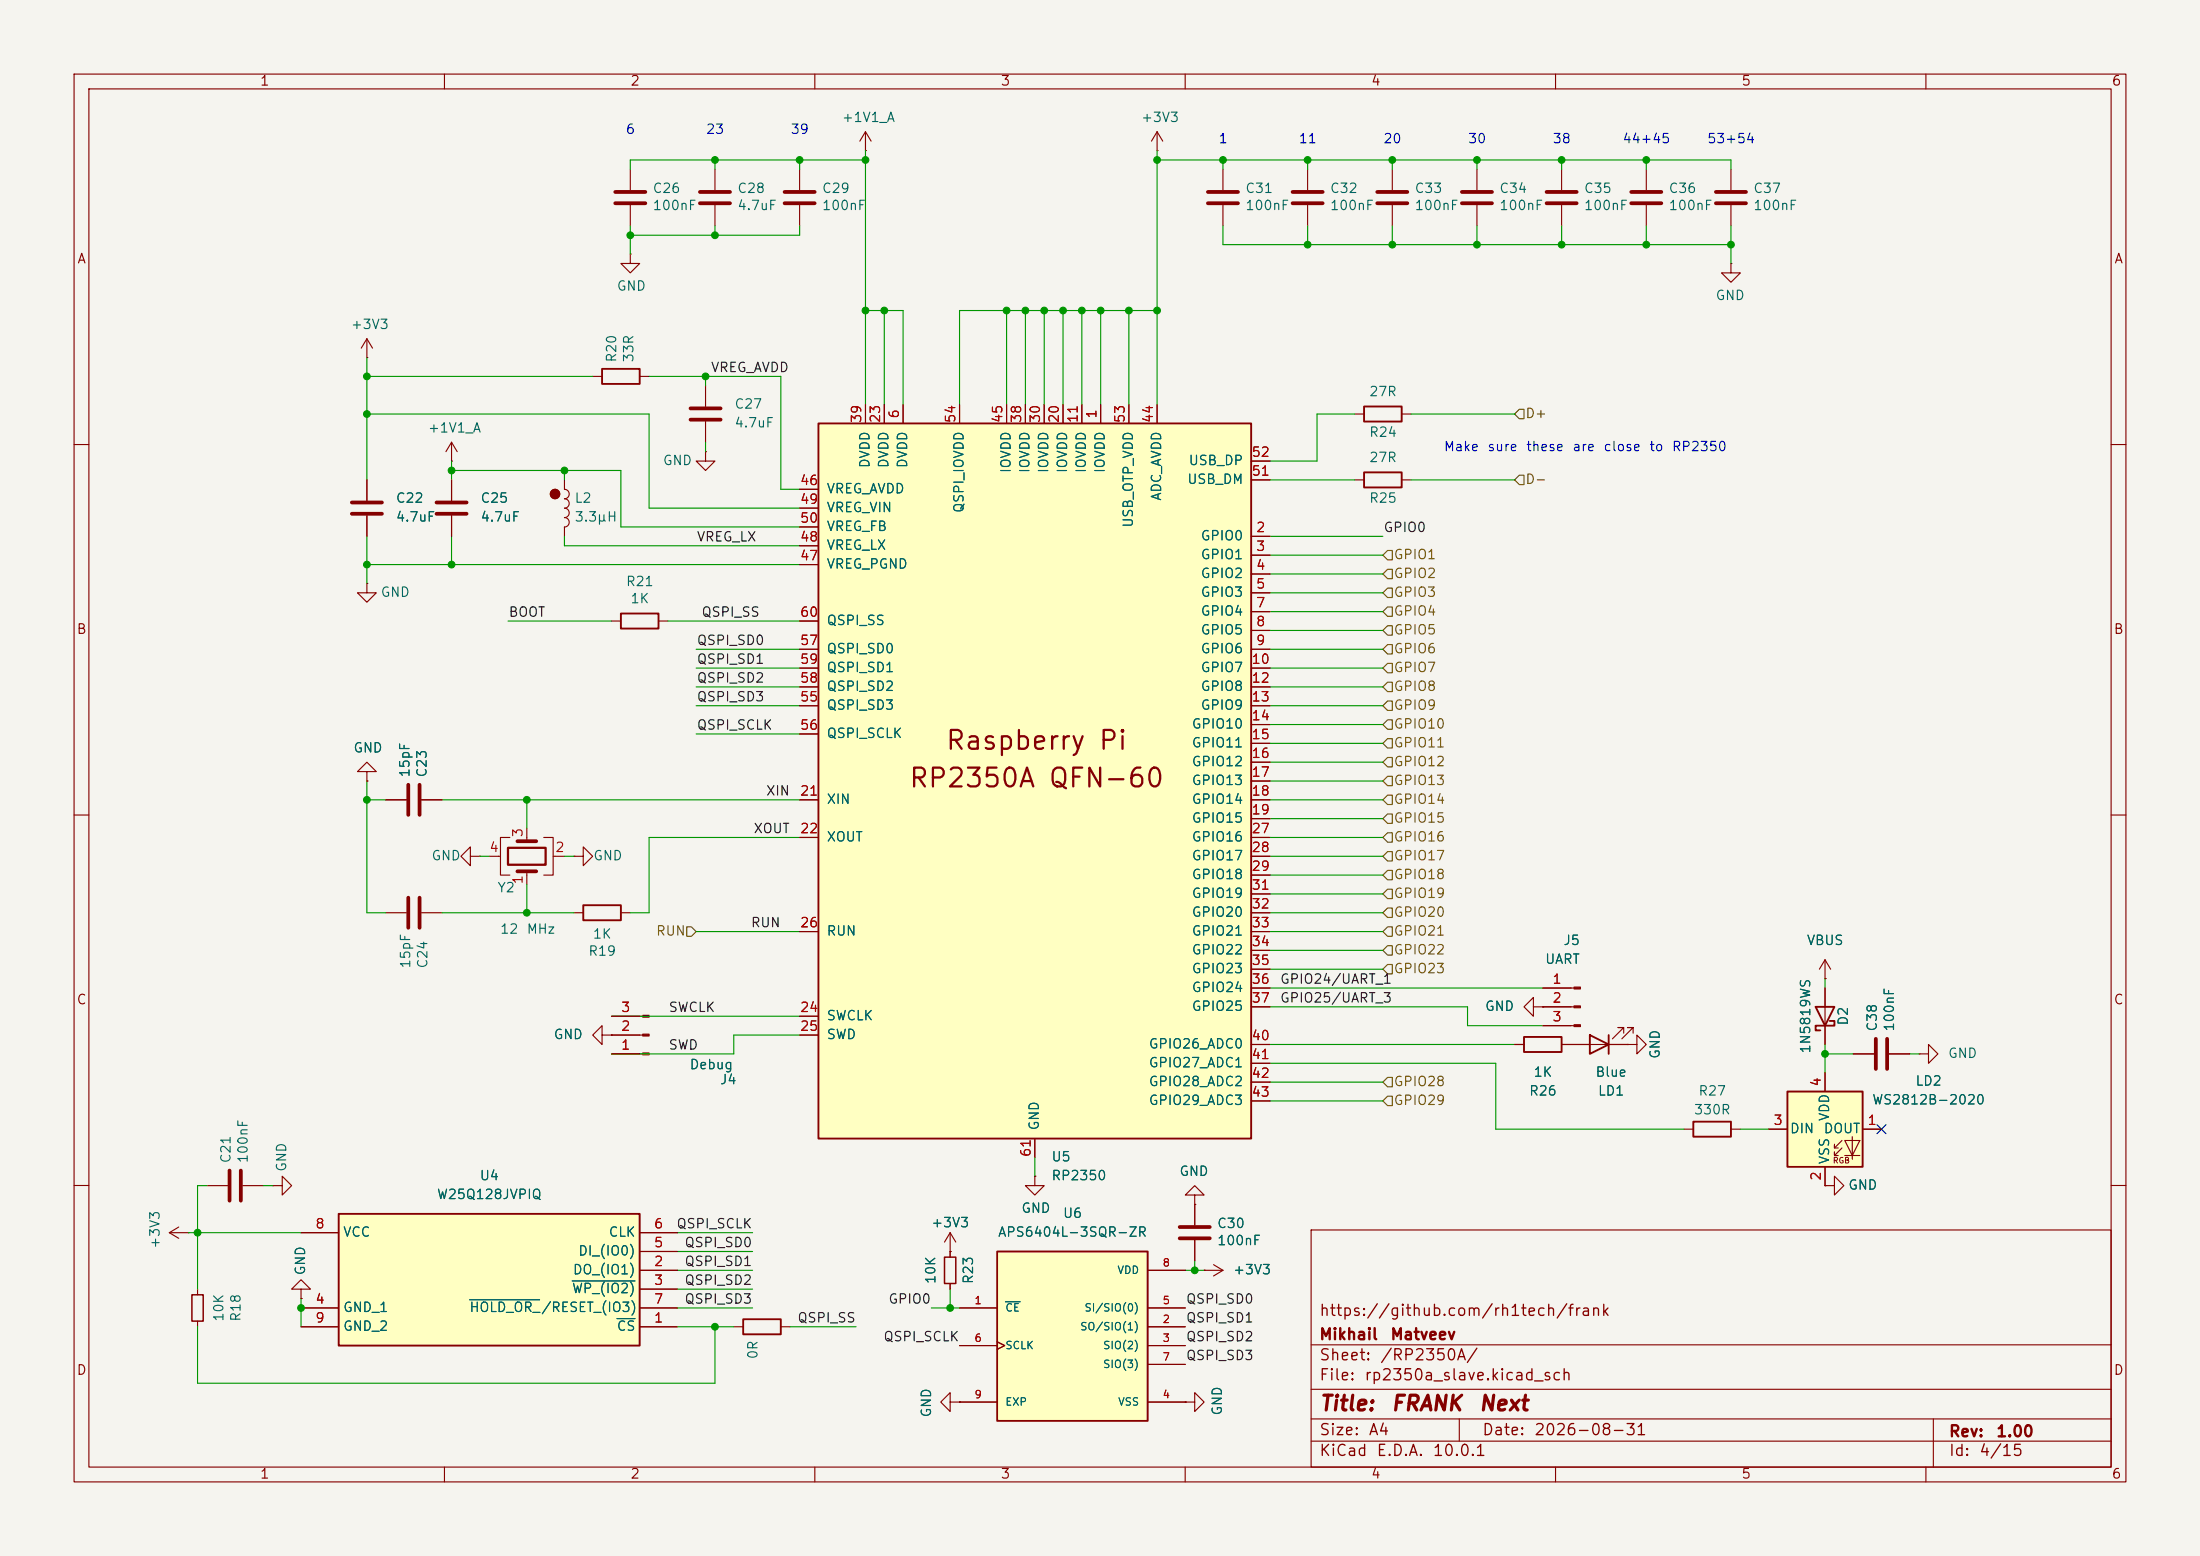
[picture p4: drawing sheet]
<svg xmlns="http://www.w3.org/2000/svg" width="297mm" height="210mm" viewBox="0 0 297 210" stroke-linecap="round" stroke-linejoin="round" font-family="sans-serif">
<path d="M0 0h297v210h-297z" fill="#f5f4ef" stroke="#f5f4ef" stroke-width=".14"/>
<g fill="none" stroke="#840000" stroke-width=".15">
<path d="M10 10h277v190h-277zM12 12h273v186h-273zM60 10v2M110 10v2M156.2 17.8l-.8 1.3M156.2 17.8l.8 1.3M156.2 17.8v2.5M160 10v2M210 10v2M260 10v2M156.2 20.3h.1M199.4 22.9v2.8"/>
<path d="M199.4 27.7v2.8M10 60h2M182.9 64.8h1.2M189.2 64.8h1.3M285 60h2M10 110h2M285 110h2M139.7 158.8v1.2h1.3l-1.3 1.3-1.3-1.3h1.3M139.7 158.8h.1M10 160h2M36.8 160h1.3v-1.2l1.3 1.2-1.3 1.3v-1.3M36.8 160h.1"/>
<path d="M128.3 168.9v.8M128.3 173.2v.8M161.3 161.3h1.3l-1.3-1.3-1.3 1.3h1.3v1.3M161.3 162.6h.1M161.3 162.6v2.8M161.3 167.4v2.8M177 166h108v32h-108zM285 160h2M60 198v2M110 198v2M160 198v2M177 194.5h108"/>
<path d="M177 191.5h108M177 187.5h108M177 181.5h108M197 191.5v3M210 198v2M260 198v2M261 191.5v6.5"/>
</g>
<circle cx="74.9" cy="66.7" r=".63" fill="#840000" stroke="#840000" stroke-width=".14"/>
<path d="M197.4 25.9h4M197.4 27.4h4M159.3 165.6h4M159.3 167.1h4" fill="none" stroke="#840000" stroke-width=".51"/>
<path d="M184.1 63.8h5.1v2h-5.1z" fill="none" stroke="#840000" stroke-width=".25"/>
<path d="M127.5 169.7h1.5v3.5h-1.5z" fill="none" stroke="#840000" stroke-width=".2"/>
<path d="M134.6 168.9h20.3v22.9h-20.3z" fill="#ffffc2"/>
<path d="M134.6 168.9h20.3v22.9h-20.3z" fill="none" stroke="#840000" stroke-width=".25"/>
<g fill="none" stroke="#840000" stroke-width=".15">
<path d="M116.8 17.8l-.7 1.3M116.8 17.8l.8 1.3M116.8 17.8v2.5M85.1 34.3v1.3h1.3l-1.3 1.2-1.3-1.2h1.3M85.1 34.3h.1M85.1 22.9v2.8M85.1 27.7v2.8M96.5 22.9v2.8M96.5 27.7v2.8M107.9 22.9v2.8M107.9 27.7v2.8M116.8 20.3h.1"/>
<path d="M49.5 48.3h.1M49.5 45.7l-.7 1.3M49.5 45.7l.8 1.3M49.5 45.7v2.6M61 59.7v2.5M61 59.7l-.8 1.3M61 59.7l.7 1.3M49.5 78.7v1.3h-1.2l1.2 1.3 1.3-1.3h-1.3M49.5 78.7h.1M49.5 64.8v2.8M49.5 69.6v2.8M61 62.2h.1"/>
<path d="M61 64.8v2.8M61 69.6v2.8M26.7 174v.8M26.7 178.3v.8M40.6 174h1.3l-1.3-1.3-1.2 1.3h1.2v1.3M40.6 175.3h.1M128.3 168.9h.1M128.3 166.4l-.8 1.2M128.3 166.4l.7 1.2M128.3 166.4v2.5M129.5 176.5h5.1M154.9 176.5h5.1"/>
<path d="M154.9 179.1h5.1M154.9 171.5h5.1M128.3 189.2v-1.2l-1.3 1.2 1.3 1.3v-1.3h1.2M129.5 189.2h.1M129.5 181.6h5.1M129.5 189.2h5.1M134.6 181.1l1 .5-1 .5M154.9 181.6h5.1M154.9 189.2h5.1M154.9 184.2h5.1"/>
</g>
<path d="M135.7 175.7h2" fill="none" stroke="#006464" stroke-width=".15"/>
<path d="M83.1 25.9h4M83.1 27.4h4M94.5 25.9h4.1M94.5 27.4h4.1M105.9 25.9h4.1M105.9 27.4h4.1M47.5 67.8h4.1M47.5 69.3h4.1M58.9 67.8h4.1M58.9 69.3h4.1" fill="none" stroke="#840000" stroke-width=".51"/>
<path d="M25.9 174.8h1.5v3.5h-1.5z" fill="none" stroke="#840000" stroke-width=".2"/>
<path d="M45.7 163.8h40.7v17.8h-40.7z" fill="#ffffc2"/>
<path d="M81.3 49.8h5.1v2h-5.1zM83.8 82.8h5.1v2h-5.1zM78.7 122.2h5.1v2h-5.1zM205.7 140h5.1v2h-5.1zM214.6 139.7l2.6 1.3-2.6 1.2zM217.2 139.7v2.5M245.1 135.9h2.5l-1.2 2.5zM247 137.8h.6v.6h-2.5v.7h.6M228.6 151.4h5.1v2h-5.1zM45.7 163.8h40.7v17.8h-40.7zM100.3 178.1h5.1v2h-5.1z" fill="none" stroke="#840000" stroke-width=".25"/>
<g fill="none" stroke="#840000" stroke-width=".15">
<path d="M165.1 22.9v2.8M165.1 27.7v2.8M176.5 22.9v2.8M176.5 27.7v2.8M80 50.8h1.3M86.4 50.8h1.2M95.2 52.1v2.8M95.2 56.9v2.8M76.2 64.8v1.2a.64 .64 0 0 1 .6 .7 .64 .64 0 0 1-.6 .6M76.2 67.3a.64 .64 0 0 1 .6 .6 .64 .64 0 0 1-.6 .7 .64 .64 0 0 1 .6 .6 .64 .64 0 0 1-.6 .7 .64 .64 0 0 1 .6 .6 .64 .64 0 0 1-.6 .6M76.2 71.1v1.3M95.2 61v1.2h1.3l-1.3 1.3-1.2-1.3h1.2"/>
<path d="M95.2 61h.1M82.5 83.8h1.3M88.9 83.8h1.3M49.5 104.1h-1.2l1.2-1.2 1.3 1.2h-1.3v1.3M49.5 105.4h.1M52.1 108h2.8M56.9 108h2.8M63.5 115.6v1.2l-1.3-1.2 1.3-1.3v1.3h1.3M64.8 115.6h.1M66 115.6h1.6M68.8 113h-1.2v5.1h1.2M71.1 111.8v1.7"/>
<path d="M71.1 117.6v1.8M73.4 113h1.3v5.1h-1.3M74.7 115.6h1.5M77.5 115.6h1.2v1.2l1.3-1.2-1.3-1.3v1.3M77.5 115.6h.1M52.1 123.2h2.8M56.9 123.2h2.8M77.5 123.2h1.2M83.8 123.2h1.3M207 135.9v1.3l-1.3-1.3 1.3-1.3v1.3h1.3M208.3 135.9h.1M208.3 133.4h4.2"/>
<path d="M208.3 135.9h4.2M208.3 138.4h4.2M219.2 139.4v-.7h-.8h.8l-1.5 1.5M220.5 139.4v-.7h-.8h.8l-1.6 1.5M246.4 132.1h.1M246.4 129.5l.7 1.3M246.4 129.5l-.8 1.3M246.4 129.5v2.6M246.4 133.4v7.6M204.5 141h1.2M210.8 141h8.9M219.7 141h1.3v-1.3l1.2 1.3-1.2 1.2v-1.2"/>
<path d="M219.7 141h.1M227.3 152.4h1.3M233.7 152.4h1.2M250.2 142.2h2.8M255 142.2h2.8M259.1 142.2h1.2v-1.2l1.3 1.2-1.3 1.3v-1.3M259.1 142.2h.1M27.9 160h2.8M32.8 160h2.8M40.6 179.1h5.1M40.6 176.5h5.1M40.6 166.4h5.1"/>
<path d="M86.4 179.1h5M86.4 171.5h5M86.4 174h5M86.4 176.5h5M86.4 168.9h5M86.4 166.4h5M99.1 179.1h1.2M105.4 179.1h1.3"/>
</g>
<path d="M63.4 175.4h9.4M77.2 172.9h8.5M83.3 178h2.4" fill="none" stroke="#006464" stroke-width=".15"/>
<g fill="none" stroke="#840000" stroke-width=".51">
<path d="M163.1 25.9h4M163.1 27.4h4M174.5 25.9h4.1M174.5 27.4h4.1M93.2 55.1h4.1M93.2 56.6h4.1M55.1 105.9v4.1M56.6 105.9v4.1M69.8 117.6h2.6M69.8 113.5h2.6M55.1 121.2v4M56.6 121.2v4"/>
<path d="M31 158v4.1M32.5 158v4.1M253.2 140.2v4.1M254.8 140.2v4.1"/>
</g>
<path d="M68.6 114.4h5.1v2.3h-5.1z" fill="none" stroke="#840000" stroke-width=".3"/>
<g fill="#840000" stroke="#840000" stroke-width=".15">
<path d="M212.5 133.2h.9v.3h-.9z"/>
<path d="M212.5 135.8h.9v.2h-.9z"/>
<path d="M212.5 138.3h.9v.3h-.9z"/>
</g>
<path d="M241.3 147.3h10.2v10.2h-10.2z" fill="#ffffc2"/>
<g fill="none" stroke="#840000" stroke-width=".15">
<path d="M188 22.9v2.8M188 27.7v2.8M210.8 22.9v2.8M210.8 27.7v2.8M222.2 22.9v2.8M222.2 27.7v2.8M233.7 35.6v1.2h-1.3l1.3 1.3 1.2-1.3h-1.2M233.7 35.6h.1M233.7 22.9v2.8M233.7 27.7v2.8M182.9 55.9h1.2M189.2 55.9h1.3"/>
<path d="M81.3 139.7v-1.3l-1.3 1.3 1.3 1.3v-1.3h1.2M82.5 139.7h.1M82.5 139.7h4.3M82.5 137.2h4.3M82.5 142.2h4.3M238.8 152.4h2.5M246.4 144.8v2.5M246.4 157.5v2.5M247.6 154.9h.6M247.6 156h.6M248.7 153.9l-1.1 1v-.5M248.7 154.9l-1.1 1.1v-.6"/>
<path d="M249 153.9h2.1l-1 2.1zM249 156h2.1M250.1 153.4v3.1M251.5 152.4h2.5M22.9 166.4l1.2 .7M22.9 166.4h2.5M24.1 165.6l-1.2 .8M25.4 166.4h.1M162.6 171.5h.1M162.6 171.5h2.5M163.8 170.7l1.3 .8M165.1 171.5l-1.3 .7"/>
<path d="M246.4 160h1.2v-1.2l1.3 1.2-1.3 1.3v-1.3M246.4 160h.1M160 189.2h1.3v-1.2l1.3 1.2-1.3 1.3v-1.3M160 189.2h.1"/>
</g>
<path d="M184.1 54.9h5.1v2h-5.1zM241.3 147.3h10.2v10.2h-10.2z" fill="none" stroke="#840000" stroke-width=".25"/>
<path d="M185.9 25.9h4.1M185.9 27.4h4.1M208.8 25.9h4.1M208.8 27.4h4.1M220.2 25.9h4.1M220.2 27.4h4.1M231.6 25.9h4.1M231.6 27.4h4.1" fill="none" stroke="#840000" stroke-width=".51"/>
<g fill="#840000" stroke="#840000" stroke-width=".15">
<path d="M86.8 142.1h.8v.3h-.8z"/>
<path d="M86.8 139.6h.8v.2h-.8z"/>
<path d="M86.8 137h.8v.3h-.8z"/>
</g>
<path d="M110.5 57.2h58.4v96.5h-58.4z" fill="#ffffc2"/>
<path d="M110.5 57.2h58.4v96.5h-58.4z" fill="none" stroke="#840000" stroke-width=".25"/>
<g fill="none" stroke="#840000" stroke-width=".15">
<path d="M116.8 54.6v2.6M119.4 54.6v2.6M121.9 54.6v2.6M129.5 54.6v2.6M135.9 54.6v2.6M138.4 54.6v2.6M141 54.6v2.6M143.5 54.6v2.6M146 54.6v2.6M148.6 54.6v2.6M152.4 54.6v2.6M156.2 54.6v2.6"/>
<path d="M49.5 64.8v2.8M49.5 69.6v2.8M61 64.8v2.8M61 69.6v2.8M107.9 66h2.6M107.9 76.2h2.6M107.9 73.7h2.6M107.9 68.6h2.6M107.9 71.1h2.6M168.9 72.4h2.5M168.9 74.9h2.5M168.9 77.5h2.5"/>
<path d="M168.9 64.8h2.5M168.9 62.2h2.5M107.9 87.6h2.6M107.9 90.2h2.6M107.9 92.7h2.6M107.9 95.3h2.6M107.9 99.1h2.6M107.9 83.8h2.6M168.9 80h2.5M168.9 82.6h2.5M168.9 85.1h2.5M168.9 87.6h2.5"/>
<path d="M168.9 90.2h2.5M168.9 92.7h2.5M168.9 95.3h2.5M168.9 97.8h2.5M49.5 105.4h.1M52.1 108h2.8M56.9 108h2.8M107.9 108h2.6M107.9 113h2.6M168.9 100.3h2.5M168.9 102.9h2.5M168.9 105.4h2.5"/>
<path d="M168.9 108h2.5M168.9 110.5h2.5M168.9 113h2.5M168.9 115.6h2.5M168.9 118.1h2.5M82.5 139.7h.1M82.5 137.2h3.9M82.5 139.7h3.9M107.9 137.2h2.6M107.9 139.7h2.6M107.9 125.7h2.6M168.9 125.7h2.5"/>
<path d="M168.9 120.7h2.5M168.9 123.2h2.5M168.9 128.3h2.5M168.9 130.8h2.5M168.9 133.4h2.5M168.9 135.9h2.5M208.3 135.9h.1M208.3 133.4h3.8M208.3 135.9h3.8M208.3 138.4h3.8M246.4 132.1h.1M246.4 133.4v2.5"/>
<path d="M246.4 138.4v2.6M82.5 142.2h3.9M139.7 158.8h.1M139.7 153.7v2.5M168.9 141h2.5M168.9 143.5h2.5M168.9 146.1h2.5M168.9 148.6h2.5M204.5 141h1.2M210.8 141h3.8M217.2 141h2.5M219.7 141h.1"/>
<path d="M238.8 152.4h2.5M246.4 144.8v2.5M246.4 157.5v2.5M250.2 142.2h2.8M251.5 152.4h2.5M255 142.2h2.8M40.6 175.3h.1M40.6 179.1h5.1M40.6 176.5h5.1M40.6 166.4h5.1M86.4 179.1h5M86.4 171.5h5"/>
<path d="M86.4 174h5M86.4 176.5h5M86.4 168.9h5M86.4 166.4h5M128.3 168.9h.1M128.3 168.9v.8M128.3 173.2v.8M129.5 176.5h5.1M154.9 179.1h5.1M154.9 171.5h5.1M154.9 176.5h5.1M161.3 162.6h.1"/>
<path d="M161.3 162.6v2.8M161.3 167.4v2.8M162.6 171.5h.1M246.4 160h.1M129.5 189.2h.1M129.5 181.6h5.1M129.5 189.2h5.1M134.6 181.1l1 .5-1 .5M154.9 181.6h5.1M154.9 189.2h5.1M154.9 184.2h5.1M160 189.2h.1"/>
<circle cx="74.9" cy="66.7" r=".63"/>
</g>
<g fill="none" stroke="#725600" stroke-width=".15">
<path d="M205.1 55.2h.6v1.3h-.6l-.6-.6zM187.3 74.3h.7v1.3h-.7l-.6-.7zM187.3 76.8h.7v1.3h-.7l-.6-.6zM205.1 64.1h.6v1.3h-.6l-.6-.6zM186.7 80l.6-.6h.7v1.2h-.7zM186.7 82.6l.6-.7h.7v1.3h-.7zM186.7 95.3l.6-.7h.7v1.3h-.7zM186.7 90.2l.6-.7h.7v1.3h-.7zM187.3 87h.7v1.3h-.7l-.6-.7zM187.3 99.7h.7v1.3h-.7l-.6-.7zM187.3 84.5h.7v1.2h-.7l-.6-.6zM187.3 97.2h.7v1.2h-.7l-.6-.6z"/>
<path d="M187.3 92.1h.7v1.2h-.7l-.6-.6zM186.7 118.1l.6-.6h.7v1.2h-.7zM186.7 113l.6-.6h.7v1.3h-.7zM186.7 105.4l.6-.6h.7v1.2h-.7zM186.7 102.9l.6-.7h.7v1.3h-.7zM187.3 107.3h.7v1.3h-.7l-.6-.6zM187.3 114.9h.7v1.3h-.7l-.6-.6zM187.3 109.9h.7v1.2h-.7l-.6-.6zM92.7 125.1h.6l.7 .6-.7 .7h-.6zM186.7 125.7l.6-.6h.7v1.3h-.7zM187.3 120h.7v1.3h-.7l-.6-.6zM187.3 122.6h.7v1.2h-.7l-.6-.6z"/>
<path d="M187.3 127.6h.7v1.3h-.7l-.6-.6zM187.3 130.2h.7v1.2h-.7l-.6-.6zM186.7 148.6l.6-.6h.7v1.2h-.7zM187.3 145.4h.7v1.3h-.7l-.6-.6z"/>
</g>
<g fill="none" stroke="#009600" stroke-width=".15">
<path d="M85.1 30.5v3.8M96.5 21.6v1.3M96.5 30.5v1.3M107.9 30.5v1.3h-22.8M107.9 21.6v1.3M116.8 21.6h-31.7v1.3M116.8 20.3v34.3M156.2 21.6h77.5v1.3M156.2 20.3v34.3M165.1 30.5v2.5h68.6M165.1 21.6v1.3M176.5 21.6v1.3"/>
<path d="M176.5 30.5v2.5M188 21.6v1.3M188 30.5v2.5M199.4 21.6v1.3M199.4 30.5v2.5M210.8 21.6v1.3M210.8 30.5v2.5M222.2 21.6v1.3M222.2 30.5v2.5M233.7 30.5v5.1M49.5 55.9h38.1v12.7h20.3M49.5 48.3v16.5"/>
<path d="M49.5 50.8h30.5M87.6 50.8h17.8v15.2h2.5M95.2 50.8v1.3M95.2 59.7v1.3M116.8 41.9h5.1v12.7M119.4 41.9v12.7M135.9 41.9v12.7M138.4 41.9v12.7M141 41.9v12.7M143.5 41.9v12.7M146 41.9v12.7M148.6 41.9v12.7"/>
<path d="M152.4 41.9v12.7M156.2 41.9h-26.7v12.7M182.9 55.9h-5.1v6.3h-6.4M190.5 55.9h14M49.5 72.4v6.3M49.5 76.2h58.4M61 62.2v2.6M61 72.4v3.8M61 63.5h22.8v7.6h24.1M76.2 63.5v1.3M76.2 72.4v1.3h31.7M171.4 64.8h11.5"/>
<path d="M171.4 74.9h15.3M171.4 77.5h15.3M171.4 72.4h15.3M190.5 64.8h14M68.6 83.8h13.9M90.2 83.8h17.7M94 87.6h13.9M94 90.2h13.9M94 92.7h13.9M94 95.3h13.9M94 99.1h13.9M171.4 97.8h15.3"/>
<path d="M171.4 87.6h15.3M171.4 90.2h15.3M171.4 92.7h15.3M171.4 80h15.3M171.4 85.1h15.3M171.4 82.6h15.3M171.4 95.3h15.3M49.5 105.4v17.8h2.6M49.5 108h2.6M59.7 108h48.2M64.8 115.6h1.2M71.1 108v3.8"/>
<path d="M71.1 119.4v3.8M76.2 115.6h1.3M107.9 113h-20.3v10.2h-2.5M171.4 115.6h15.3M171.4 108h15.3M171.4 113h15.3M171.4 110.5h15.3M171.4 102.9h15.3M171.4 105.4h15.3M171.4 118.1h15.3M171.4 100.3h15.3M59.7 123.2h17.8"/>
<path d="M82.5 137.2h25.4M94 125.7h13.9M107.9 139.7h-8.8v2.5h-16.6M171.4 125.7h15.3M171.4 123.2h15.3M171.4 130.8h15.3M171.4 128.3h15.3M171.4 120.7h15.3M171.4 133.4h36.9M171.4 135.9h26.7v2.5h10.2M246.4 132.1v1.3M139.7 156.2v2.6"/>
<path d="M171.4 141h33.1M171.4 143.5h30.5v8.9h25.4M171.4 148.6h15.3M171.4 146.1h15.3M234.9 152.4h3.9M246.4 142.2h3.8M246.4 141v3.8M257.8 142.2h1.3M25.4 166.4h15.2M26.7 179.1v7.6h69.8v-7.6M27.9 160h-1.2v14M35.6 160h1.2"/>
<path d="M40.6 175.3v3.8M91.4 166.4h10.2M91.4 171.5h10.2M91.4 179.1h7.7M91.4 176.5h10.2M91.4 174h10.2M91.4 168.9h10.2M106.7 179.1h8.9M125.7 176.5h3.8M128.3 174v2.5M160 171.5h2.6M161.3 170.2v1.3"/>
</g>
<path d="M253.4 151.8l1.2 1.2M254.6 151.8l-1.2 1.2" fill="none" stroke="#000084" stroke-width=".15"/>
<path d="M63.4 175.4h9.4M77.2 172.9h8.5M83.3 178h2.4M135.7 175.7h2" fill="none" stroke="#006464" stroke-width=".15"/>
<g fill="#009600" stroke="#009600" stroke-width=".14">
<circle cx="96.5" cy="21.6" r=".46"/>
<circle cx="49.5" cy="50.8" r=".46"/>
<circle cx="61" cy="63.5" r=".46"/>
<circle cx="49.5" cy="55.9" r=".46"/>
<circle cx="76.2" cy="63.5" r=".46"/>
<circle cx="96.5" cy="31.8" r=".46"/>
<circle cx="116.8" cy="41.9" r=".46"/>
<circle cx="95.2" cy="50.8" r=".46"/>
<circle cx="107.9" cy="21.6" r=".46"/>
<circle cx="116.8" cy="21.6" r=".46"/>
<circle cx="119.4" cy="41.9" r=".46"/>
<circle cx="135.9" cy="41.9" r=".46"/>
<circle cx="85.1" cy="31.8" r=".46"/>
<circle cx="61" cy="76.2" r=".46"/>
<circle cx="49.5" cy="76.2" r=".46"/>
<circle cx="71.1" cy="108" r=".46"/>
<circle cx="49.5" cy="108" r=".46"/>
<circle cx="71.1" cy="123.2" r=".46"/>
<circle cx="40.6" cy="176.5" r=".46"/>
<circle cx="176.5" cy="33" r=".46"/>
<circle cx="188" cy="33" r=".46"/>
<circle cx="156.2" cy="41.9" r=".46"/>
<circle cx="156.2" cy="21.6" r=".46"/>
<circle cx="188" cy="21.6" r=".46"/>
<circle cx="176.5" cy="21.6" r=".46"/>
<circle cx="165.1" cy="21.6" r=".46"/>
<circle cx="96.5" cy="179.1" r=".46"/>
<circle cx="26.7" cy="166.4" r=".46"/>
<circle cx="199.4" cy="21.6" r=".46"/>
<circle cx="199.4" cy="33" r=".46"/>
<circle cx="210.8" cy="21.6" r=".46"/>
<circle cx="222.2" cy="21.6" r=".46"/>
<circle cx="222.2" cy="33" r=".46"/>
<circle cx="210.8" cy="33" r=".46"/>
<circle cx="233.7" cy="33" r=".46"/>
<circle cx="246.4" cy="142.2" r=".46"/>
<circle cx="143.5" cy="41.9" r=".46"/>
<circle cx="148.6" cy="41.9" r=".46"/>
<circle cx="146" cy="41.9" r=".46"/>
<circle cx="152.4" cy="41.9" r=".46"/>
<circle cx="141" cy="41.9" r=".46"/>
<circle cx="138.4" cy="41.9" r=".46"/>
<circle cx="128.3" cy="176.5" r=".46"/>
<circle cx="161.3" cy="171.5" r=".46"/>
</g>
<g font-size="2.5" fill="#840000">
<text x="127.5" y="101.8">Raspberry Pi</text>
<text x="122.6" y="106.9">RP2350A QFN-60</text>
</g>
<g font-size="2" fill="#840000">
<text x="178" y="190.9">Title:</text>
<text x="187.7" y="190.9">FRANK</text>
<text x="199.5" y="190.9">Next</text>
</g>
<g font-size="1.5" fill="#840000">
<text x="178" y="178">https://github.com/rh1tech/frank</text>
<text x="178" y="184">Sheet:</text>
<text x="178" y="181.2">Mikhail</text>
<text x="186.2" y="184">/RP2350A/</text>
<text x="187.6" y="181.2">Matveev</text>
<text x="178" y="186.7">File:</text>
<text x="184.1" y="186.7">rp2350a_slave.kicad_sch</text>
<text x="178" y="196.9">KiCad</text>
<text x="178" y="194.1">Size:</text>
<text x="184.7" y="194.1">A4</text>
<text x="185.7" y="196.9">E.D.A.</text>
<text x="193.3" y="196.9">10.0.1</text>
<text x="200" y="194.1">Date:</text>
<text x="207" y="194.1">2026-08-31</text>
<text x="263" y="194.3">Rev:</text>
<text x="263" y="196.9">Id:</text>
<text x="267.1" y="196.9">4/15</text>
<text x="269.4" y="194.3">1.00</text>
</g>
<g font-size="1.3" fill="#840000">
<text x="35" y="11.9">1</text>
<text x="85" y="11.9">2</text>
<text x="135" y="11.9">3</text>
<text x="185" y="11.9">4</text>
<text x="235" y="11.9">5</text>
<text x="285" y="11.9">6</text>
<text x="10.3" y="35.9">A</text>
<text x="285.3" y="35.9">A</text>
<text x="10.3" y="85.9">B</text>
<text x="285.3" y="85.9">B</text>
<text x="10.3" y="135.9">C</text>
<text x="285.3" y="135.9">C</text>
<text x="10.3" y="185.9">D</text>
<text x="285.3" y="185.9">D</text>
<text x="35" y="199.9">1</text>
<text x="85" y="199.9">2</text>
<text x="135" y="199.9">3</text>
<text x="185" y="199.9">4</text>
<text x="235" y="199.9">5</text>
<text x="285" y="199.9">6</text>
</g>
<g font-size="1.3" fill="#006464">
<text x="113.6" y="16.8">+1V1_A</text>
<text x="153.9" y="16.8">+3V3</text>
<text x="88" y="28.7">100nF</text>
<text x="88" y="26.4">C26</text>
<text x="99.5" y="26.4">C28</text>
<text x="99.5" y="28.7">4.7uF</text>
<text x="110.9" y="28.7">100nF</text>
<text x="110.9" y="26.4">C29</text>
<text x="168" y="28.7">100nF</text>
<text x="168" y="26.4">C31</text>
<text x="179.5" y="28.7">100nF</text>
<text x="179.5" y="26.4">C32</text>
<text x="190.9" y="28.7">100nF</text>
<text x="190.9" y="26.4">C33</text>
<text x="202.3" y="28.7">100nF</text>
<text x="202.3" y="26.4">C34</text>
<text x="213.8" y="28.7">100nF</text>
<text x="213.8" y="26.4">C35</text>
<text x="225.2" y="28.7">100nF</text>
<text x="225.2" y="26.4">C36</text>
<text x="236.6" y="28.7">100nF</text>
<text x="236.6" y="26.4">C37</text>
<text x="83.2" y="39.5">GND</text>
<text x="231.5" y="40.8">GND</text>
<text x="47.3" y="44.7">+3V3</text>
<text x="83.5" y="49" transform="rotate(-90 83.5 49)">R20</text>
<text x="85.8" y="49" transform="rotate(-90 85.8 49)">33R</text>
<text x="184.7" y="53.8">27R</text>
<text x="57.7" y="58.7">+1V1_A</text>
<text x="99.1" y="55.5">C27</text>
<text x="99.1" y="58">4.7uF</text>
<text x="184.7" y="59.3">R24</text>
<text x="89.4" y="63.1">GND</text>
<text x="117.7" y="63.3" transform="rotate(-90 117.7 63.3)">DVDD</text>
<text x="120.2" y="63.3" transform="rotate(-90 120.2 63.3)">DVDD</text>
<text x="122.8" y="63.3" transform="rotate(-90 122.8 63.3)">DVDD</text>
<text x="136.8" y="63.9" transform="rotate(-90 136.8 63.9)">IOVDD</text>
<text x="139.3" y="63.9" transform="rotate(-90 139.3 63.9)">IOVDD</text>
<text x="141.8" y="63.9" transform="rotate(-90 141.8 63.9)">IOVDD</text>
<text x="144.4" y="63.9" transform="rotate(-90 144.4 63.9)">IOVDD</text>
<text x="146.9" y="63.9" transform="rotate(-90 146.9 63.9)">IOVDD</text>
<text x="149.5" y="63.9" transform="rotate(-90 149.5 63.9)">IOVDD</text>
<text x="160.2" y="65.6">USB_DM</text>
<text x="160.4" y="63.1">USB_DP</text>
<text x="184.7" y="62.7">27R</text>
<text x="53.3" y="68.2">C22</text>
<text x="53.3" y="70.7">4.7uF</text>
<text x="64.8" y="68.2">C25</text>
<text x="64.8" y="70.7">4.7uF</text>
<text x="77.5" y="68.2">L2</text>
<text x="77.5" y="70.7">3.3µH</text>
<text x="111.5" y="66.9">VREG_AVDD</text>
<text x="111.5" y="69.4">VREG_VIN</text>
<text x="111.5" y="72">VREG_FB</text>
<text x="130.4" y="69.3" transform="rotate(-90 130.4 69.3)">QSPI_IOVDD</text>
<text x="153.3" y="71.3" transform="rotate(-90 153.3 71.3)">USB_OTP_VDD</text>
<text x="157.1" y="67.7" transform="rotate(-90 157.1 67.7)">ADC_AVDD</text>
<text x="184.7" y="68.2">R25</text>
<text x="111.5" y="77.1">VREG_PGND</text>
<text x="111.5" y="74.5">VREG_LX</text>
<text x="162" y="73.3">GPIO0</text>
<text x="162" y="75.8">GPIO1</text>
<text x="51.3" y="80.9">GND</text>
<text x="84.4" y="79.4">R21</text>
<text x="85" y="81.7">1K</text>
<text x="162" y="78.3">GPIO2</text>
<text x="162" y="80.9">GPIO3</text>
<text x="162" y="83.4">GPIO4</text>
<text x="111.5" y="88.5">QSPI_SD0</text>
<text x="111.5" y="84.7">QSPI_SS</text>
<text x="162" y="86">GPIO5</text>
<text x="162" y="88.5">GPIO6</text>
<text x="111.5" y="93.6">QSPI_SD2</text>
<text x="111.5" y="91">QSPI_SD1</text>
<text x="162" y="91">GPIO7</text>
<text x="162" y="93.6">GPIO8</text>
<text x="47.6" y="101.9">GND</text>
<text x="111.5" y="96.1">QSPI_SD3</text>
<text x="111.5" y="99.9">QSPI_SCLK</text>
<text x="160.8" y="98.7">GPIO10</text>
<text x="160.8" y="101.2">GPIO11</text>
<text x="162" y="96.1">GPIO9</text>
<text x="55.6" y="105" transform="rotate(-90 55.6 105)">15pF</text>
<text x="57.9" y="105" transform="rotate(-90 57.9 105)">C23</text>
<text x="160.8" y="103.7">GPIO12</text>
<text x="160.8" y="106.3">GPIO13</text>
<text x="111.5" y="108.8">XIN</text>
<text x="111.5" y="113.9">XOUT</text>
<text x="160.8" y="108.8">GPIO14</text>
<text x="160.8" y="111.4">GPIO15</text>
<text x="160.8" y="113.9">GPIO16</text>
<text x="58.2" y="116.4">GND</text>
<text x="80" y="116.4">GND</text>
<text x="160.8" y="116.4">GPIO17</text>
<text x="160.8" y="119">GPIO18</text>
<text x="67.1" y="120.8">Y2</text>
<text x="160.8" y="121.5">GPIO19</text>
<text x="160.8" y="124.1">GPIO20</text>
<text x="55.7" y="130.8" transform="rotate(-90 55.7 130.8)">15pF</text>
<text x="58" y="130.8" transform="rotate(-90 58 130.8)">C24</text>
<text x="67.4" y="126.3">12</text>
<text x="71" y="126.3">MHz</text>
<text x="79.3" y="129.3">R19</text>
<text x="79.9" y="127">1K</text>
<text x="111.5" y="126.6">RUN</text>
<text x="160.8" y="126.6">GPIO21</text>
<text x="160.8" y="129.1">GPIO22</text>
<text x="160.8" y="131.7">GPIO23</text>
<text x="208.5" y="130.4">UART</text>
<text x="211" y="127.9">J5</text>
<text x="243.8" y="127.9">VBUS</text>
<text x="160.8" y="134.2">GPIO24</text>
<text x="160.8" y="136.8">GPIO25</text>
<text x="200.4" y="136.8">GND</text>
<text x="74.7" y="140.6">GND</text>
<text x="111.5" y="138">SWCLK</text>
<text x="111.5" y="140.6">SWD</text>
<text x="155" y="141.8">GPIO26_ADC0</text>
<text x="224.4" y="143" transform="rotate(-90 224.4 143)">GND</text>
<text x="244.7" y="142.3" transform="rotate(-90 244.7 142.3)">1N5819WS</text>
<text x="249.8" y="138.5" transform="rotate(-90 249.8 138.5)">D2</text>
<text x="253.7" y="139.3" transform="rotate(-90 253.7 139.3)">C38</text>
<text x="256" y="139.3" transform="rotate(-90 256 139.3)">100nF</text>
<text x="262.9" y="143.1">GND</text>
<text x="93" y="144.6">Debug</text>
<text x="97.1" y="146.7">J4</text>
<text x="155" y="144.4">GPIO27_ADC1</text>
<text x="155" y="146.9">GPIO28_ADC2</text>
<text x="155" y="149.5">GPIO29_ADC3</text>
<text x="206.3" y="148.2">R26</text>
<text x="206.9" y="145.6">1K</text>
<text x="215.3" y="145.6">Blue</text>
<text x="215.6" y="148.2">LD1</text>
<text x="229.2" y="148.2">R27</text>
<text x="252.7" y="149.4">WS2812B-2020</text>
<text x="258.5" y="146.8">LD2</text>
<text x="140.6" y="152.7" transform="rotate(-90 140.6 152.7)">GND</text>
<text x="228.6" y="150.7">330R</text>
<text x="241.6" y="153.3">DIN</text>
<text x="246.1" y="153.3">DOUT</text>
<text x="247.2" y="151.4" transform="rotate(-90 247.2 151.4)">VDD</text>
<text x="31.4" y="157.1" transform="rotate(-90 31.4 157.1)">C21</text>
<text x="33.8" y="157.1" transform="rotate(-90 33.8 157.1)">100nF</text>
<text x="39" y="158.2" transform="rotate(-90 39 158.2)">GND</text>
<text x="64.7" y="159.6">U4</text>
<text x="141.9" y="157.1">U5</text>
<text x="141.9" y="159.6">RP2350</text>
<text x="159.1" y="159">GND</text>
<text x="247.2" y="157.2" transform="rotate(-90 247.2 157.2)">VSS</text>
<text x="249.4" y="160.9">GND</text>
<text x="46.2" y="167.2">VCC</text>
<text x="58.9" y="162.2">W25Q128JVPIQ</text>
<text x="82.1" y="167.2">CLK</text>
<text x="125.6" y="166">+3V3</text>
<text x="134.6" y="167.2">APS6404L-3SQR-ZR</text>
<text x="137.8" y="164">GND</text>
<text x="143.4" y="164.7">U6</text>
<text x="164.2" y="166.1">C30</text>
<text x="21.9" y="168.6" transform="rotate(-90 21.9 168.6)">+3V3</text>
<text x="41.5" y="172.2" transform="rotate(-90 41.5 172.2)">GND</text>
<text x="77.2" y="172.3">DO_(IO1)</text>
<text x="78" y="169.8">DI_(IO0)</text>
<text x="126.6" y="173.4" transform="rotate(-90 126.6 173.4)">10K</text>
<text x="131.7" y="173.4" transform="rotate(-90 131.7 173.4)">R23</text>
<text x="164.2" y="168.4">100nF</text>
<text x="166.4" y="172.3">+3V3</text>
<text x="30.5" y="178.5" transform="rotate(-90 30.5 178.5)">10K</text>
<text x="32.8" y="178.5" transform="rotate(-90 32.8 178.5)">R18</text>
<text x="46.2" y="177.4">GND_1</text>
<text x="46.2" y="179.9">GND_2</text>
<text x="63.3" y="177.4">HOLD_OR_/RESET_(IO3)</text>
<text x="77.1" y="174.9">WP_(IO2)</text>
<text x="83.2" y="179.9">CS</text>
<text x="102.6" y="183.5" transform="rotate(-90 102.6 183.5)">0R</text>
<text x="126" y="191.4" transform="rotate(-90 126 191.4)">GND</text>
<text x="165.3" y="191.1" transform="rotate(-90 165.3 191.1)">GND</text>
</g>
<g font-size="1.3" fill="#0000c2">
<text x="84.4" y="18.4">6</text>
<text x="95.2" y="18.4">23</text>
<text x="106.6" y="18.4">39</text>
<text x="164.4" y="19.7">1</text>
<text x="175.2" y="19.7">11</text>
<text x="186.6" y="19.7">20</text>
<text x="198.1" y="19.7">30</text>
<text x="209.5" y="19.7">38</text>
<text x="218.9" y="19.7">44+45</text>
<text x="230.4" y="19.7">53+54</text>
<text x="194.8" y="61.2">Make</text>
<text x="200.7" y="61.2">sure</text>
<text x="205.9" y="61.2">these</text>
<text x="212.2" y="61.2">are</text>
<text x="216.4" y="61.2">close</text>
<text x="222.6" y="61.2">to</text>
<text x="225.6" y="61.2">RP2350</text>
</g>
<g font-size="1.3" fill="#0f0f0f">
<text x="95.9" y="50.5">VREG_AVDD</text>
<text x="94" y="73.4">VREG_LX</text>
<text x="186.7" y="72.1">GPIO0</text>
<text x="68.6" y="83.6">BOOT</text>
<text x="94.6" y="83.6">QSPI_SS</text>
<text x="94" y="89.9">QSPI_SD1</text>
<text x="94" y="87.4">QSPI_SD0</text>
<text x="94" y="92.4">QSPI_SD2</text>
<text x="94" y="95">QSPI_SD3</text>
<text x="94" y="98.8">QSPI_SCLK</text>
<text x="103.3" y="107.7">XIN</text>
<text x="101.6" y="112.8">XOUT</text>
<text x="101.3" y="125.5">RUN</text>
<text x="90.2" y="136.9">SWCLK</text>
<text x="172.7" y="133.1">GPIO24/UART_1</text>
<text x="172.7" y="135.6">GPIO25/UART_3</text>
<text x="90.2" y="142">SWD</text>
<text x="91.2" y="166.1">QSPI_SCLK</text>
<text x="92.3" y="171.2">QSPI_SD1</text>
<text x="92.3" y="168.6">QSPI_SD0</text>
<text x="92.3" y="173.7">QSPI_SD2</text>
<text x="92.3" y="176.3">QSPI_SD3</text>
<text x="107.6" y="178.8">QSPI_SS</text>
<text x="119.8" y="176.3">GPIO0</text>
<text x="160" y="176.3">QSPI_SD0</text>
<text x="160" y="178.8">QSPI_SD1</text>
<text x="119.2" y="181.3">QSPI_SCLK</text>
<text x="160" y="181.3">QSPI_SD2</text>
<text x="160" y="183.9">QSPI_SD3</text>
</g>
<g font-size="1.3" fill="#a90000">
<text x="116.6" y="57.2" transform="rotate(-90 116.6 57.2)">39</text>
<text x="119.1" y="57.2" transform="rotate(-90 119.1 57.2)">23</text>
<text x="121.7" y="56.6" transform="rotate(-90 121.7 56.6)">6</text>
<text x="129.3" y="57.2" transform="rotate(-90 129.3 57.2)">54</text>
<text x="135.6" y="57.2" transform="rotate(-90 135.6 57.2)">45</text>
<text x="138.2" y="57.2" transform="rotate(-90 138.2 57.2)">38</text>
<text x="140.7" y="57.2" transform="rotate(-90 140.7 57.2)">30</text>
<text x="143.3" y="57.2" transform="rotate(-90 143.3 57.2)">20</text>
<text x="145.8" y="57.2" transform="rotate(-90 145.8 57.2)">11</text>
<text x="148.3" y="56.6" transform="rotate(-90 148.3 56.6)">1</text>
<text x="152.1" y="57.2" transform="rotate(-90 152.1 57.2)">53</text>
<text x="156" y="57.2" transform="rotate(-90 156 57.2)">44</text>
<text x="107.9" y="65.8">46</text>
<text x="168.9" y="64.5">51</text>
<text x="168.9" y="62">52</text>
<text x="107.9" y="68.3">49</text>
<text x="107.9" y="70.9">50</text>
<text x="107.9" y="75.9">47</text>
<text x="107.9" y="73.4">48</text>
<text x="169.5" y="72.1">2</text>
<text x="169.5" y="74.7">3</text>
<text x="169.5" y="77.2">4</text>
<text x="107.9" y="83.6">60</text>
<text x="169.5" y="79.8">5</text>
<text x="169.5" y="82.3">7</text>
<text x="107.9" y="87.4">57</text>
<text x="107.9" y="89.9">59</text>
<text x="168.9" y="89.9">10</text>
<text x="169.5" y="84.8">8</text>
<text x="169.5" y="87.4">9</text>
<text x="107.9" y="95">55</text>
<text x="107.9" y="92.5">58</text>
<text x="168.9" y="92.5">12</text>
<text x="168.9" y="95">13</text>
<text x="107.9" y="98.8">56</text>
<text x="168.9" y="97.5">14</text>
<text x="168.9" y="100.1">15</text>
<text x="107.9" y="107.7">21</text>
<text x="168.9" y="102.6">16</text>
<text x="168.9" y="105.2">17</text>
<text x="168.9" y="107.7">18</text>
<text x="70.9" y="113.1" transform="rotate(-90 70.9 113.1)">3</text>
<text x="107.9" y="112.8">22</text>
<text x="168.9" y="110.2">19</text>
<text x="168.9" y="112.8">27</text>
<text x="66" y="115.3">4</text>
<text x="70.9" y="119.5" transform="rotate(-90 70.9 119.5)">1</text>
<text x="74.9" y="115.3">2</text>
<text x="168.9" y="115.3">28</text>
<text x="168.9" y="117.9">29</text>
<text x="107.9" y="125.5">26</text>
<text x="168.9" y="120.4">31</text>
<text x="168.9" y="122.9">32</text>
<text x="168.9" y="125.5">33</text>
<text x="168.9" y="128">34</text>
<text x="168.9" y="130.6">35</text>
<text x="83.7" y="136.9">3</text>
<text x="107.9" y="136.9">24</text>
<text x="168.9" y="133.1">36</text>
<text x="168.9" y="135.6">37</text>
<text x="209.5" y="133.1">1</text>
<text x="209.5" y="135.6">2</text>
<text x="83.7" y="142">1</text>
<text x="83.7" y="139.4">2</text>
<text x="107.9" y="139.4">25</text>
<text x="168.9" y="140.7">40</text>
<text x="168.9" y="143.3">41</text>
<text x="209.5" y="138.2">3</text>
<text x="168.9" y="145.8">42</text>
<text x="168.9" y="148.3">43</text>
<text x="246.1" y="146.8" transform="rotate(-90 246.1 146.8)">4</text>
<text x="239.3" y="152.1">3</text>
<text x="252" y="152.1">1</text>
<text x="139.4" y="156.3" transform="rotate(-90 139.4 156.3)">61</text>
<text x="246.1" y="159.5" transform="rotate(-90 246.1 159.5)">2</text>
<text x="42.5" y="166.1">8</text>
<text x="88.2" y="166.1">6</text>
<text x="88.2" y="171.2">2</text>
<text x="88.2" y="173.7">3</text>
<text x="88.2" y="168.7">5</text>
<text x="42.5" y="176.3">4</text>
<text x="42.5" y="178.8">9</text>
<text x="88.2" y="178.8">1</text>
<text x="88.2" y="176.3">7</text>
</g>
<g font-size="1.3" fill="#725600">
<text x="205.8" y="56.7">D+</text>
<text x="205.8" y="65.6">D-</text>
<text x="188.1" y="75.8">GPIO1</text>
<text x="188.1" y="80.9">GPIO3</text>
<text x="188.1" y="78.3">GPIO2</text>
<text x="188.1" y="83.4">GPIO4</text>
<text x="188.1" y="88.5">GPIO6</text>
<text x="188.1" y="86">GPIO5</text>
<text x="188.1" y="91">GPIO7</text>
<text x="188.1" y="93.6">GPIO8</text>
<text x="188.1" y="101.2">GPIO11</text>
<text x="188.1" y="98.7">GPIO10</text>
<text x="188.1" y="96.1">GPIO9</text>
<text x="188.1" y="106.3">GPIO13</text>
<text x="188.1" y="103.7">GPIO12</text>
<text x="188.1" y="108.8">GPIO14</text>
<text x="188.1" y="111.4">GPIO15</text>
<text x="188.1" y="113.9">GPIO16</text>
<text x="188.1" y="119">GPIO18</text>
<text x="188.1" y="116.4">GPIO17</text>
<text x="188.1" y="121.5">GPIO19</text>
<text x="188.1" y="124.1">GPIO20</text>
<text x="88.5" y="126.6">RUN</text>
<text x="188.1" y="129.1">GPIO22</text>
<text x="188.1" y="126.6">GPIO21</text>
<text x="188.1" y="131.7">GPIO23</text>
<text x="188.1" y="146.9">GPIO28</text>
<text x="188.1" y="149.5">GPIO29</text>
</g>
<g font-size="1" fill="#006464">
<text x="150.8" y="172.2">VDD</text>
<text x="135.6" y="177.3">CE</text>
<text x="145.7" y="179.8">SO/SIO(1)</text>
<text x="146.3" y="177.3">SI/SIO(0)</text>
<text x="135.6" y="182.3">SCLK</text>
<text x="148.8" y="182.3">SIO(2)</text>
<text x="148.8" y="184.9">SIO(3)</text>
<text x="135.6" y="190">EXP</text>
<text x="150.9" y="190">VSS</text>
</g>
<g font-size="1" fill="#a90000">
<text x="156.9" y="171.2">8</text>
<text x="131.5" y="176.3">1</text>
<text x="156.9" y="178.8">2</text>
<text x="156.9" y="176.3">5</text>
<text x="131.5" y="181.4">6</text>
<text x="156.9" y="181.4">3</text>
<text x="156.9" y="183.9">7</text>
<text x="131.5" y="189">9</text>
<text x="156.9" y="189">4</text>
</g>
<text font-size=".8" fill="#840000" x="247.4" y="157.2">RGB</text>
</svg>
